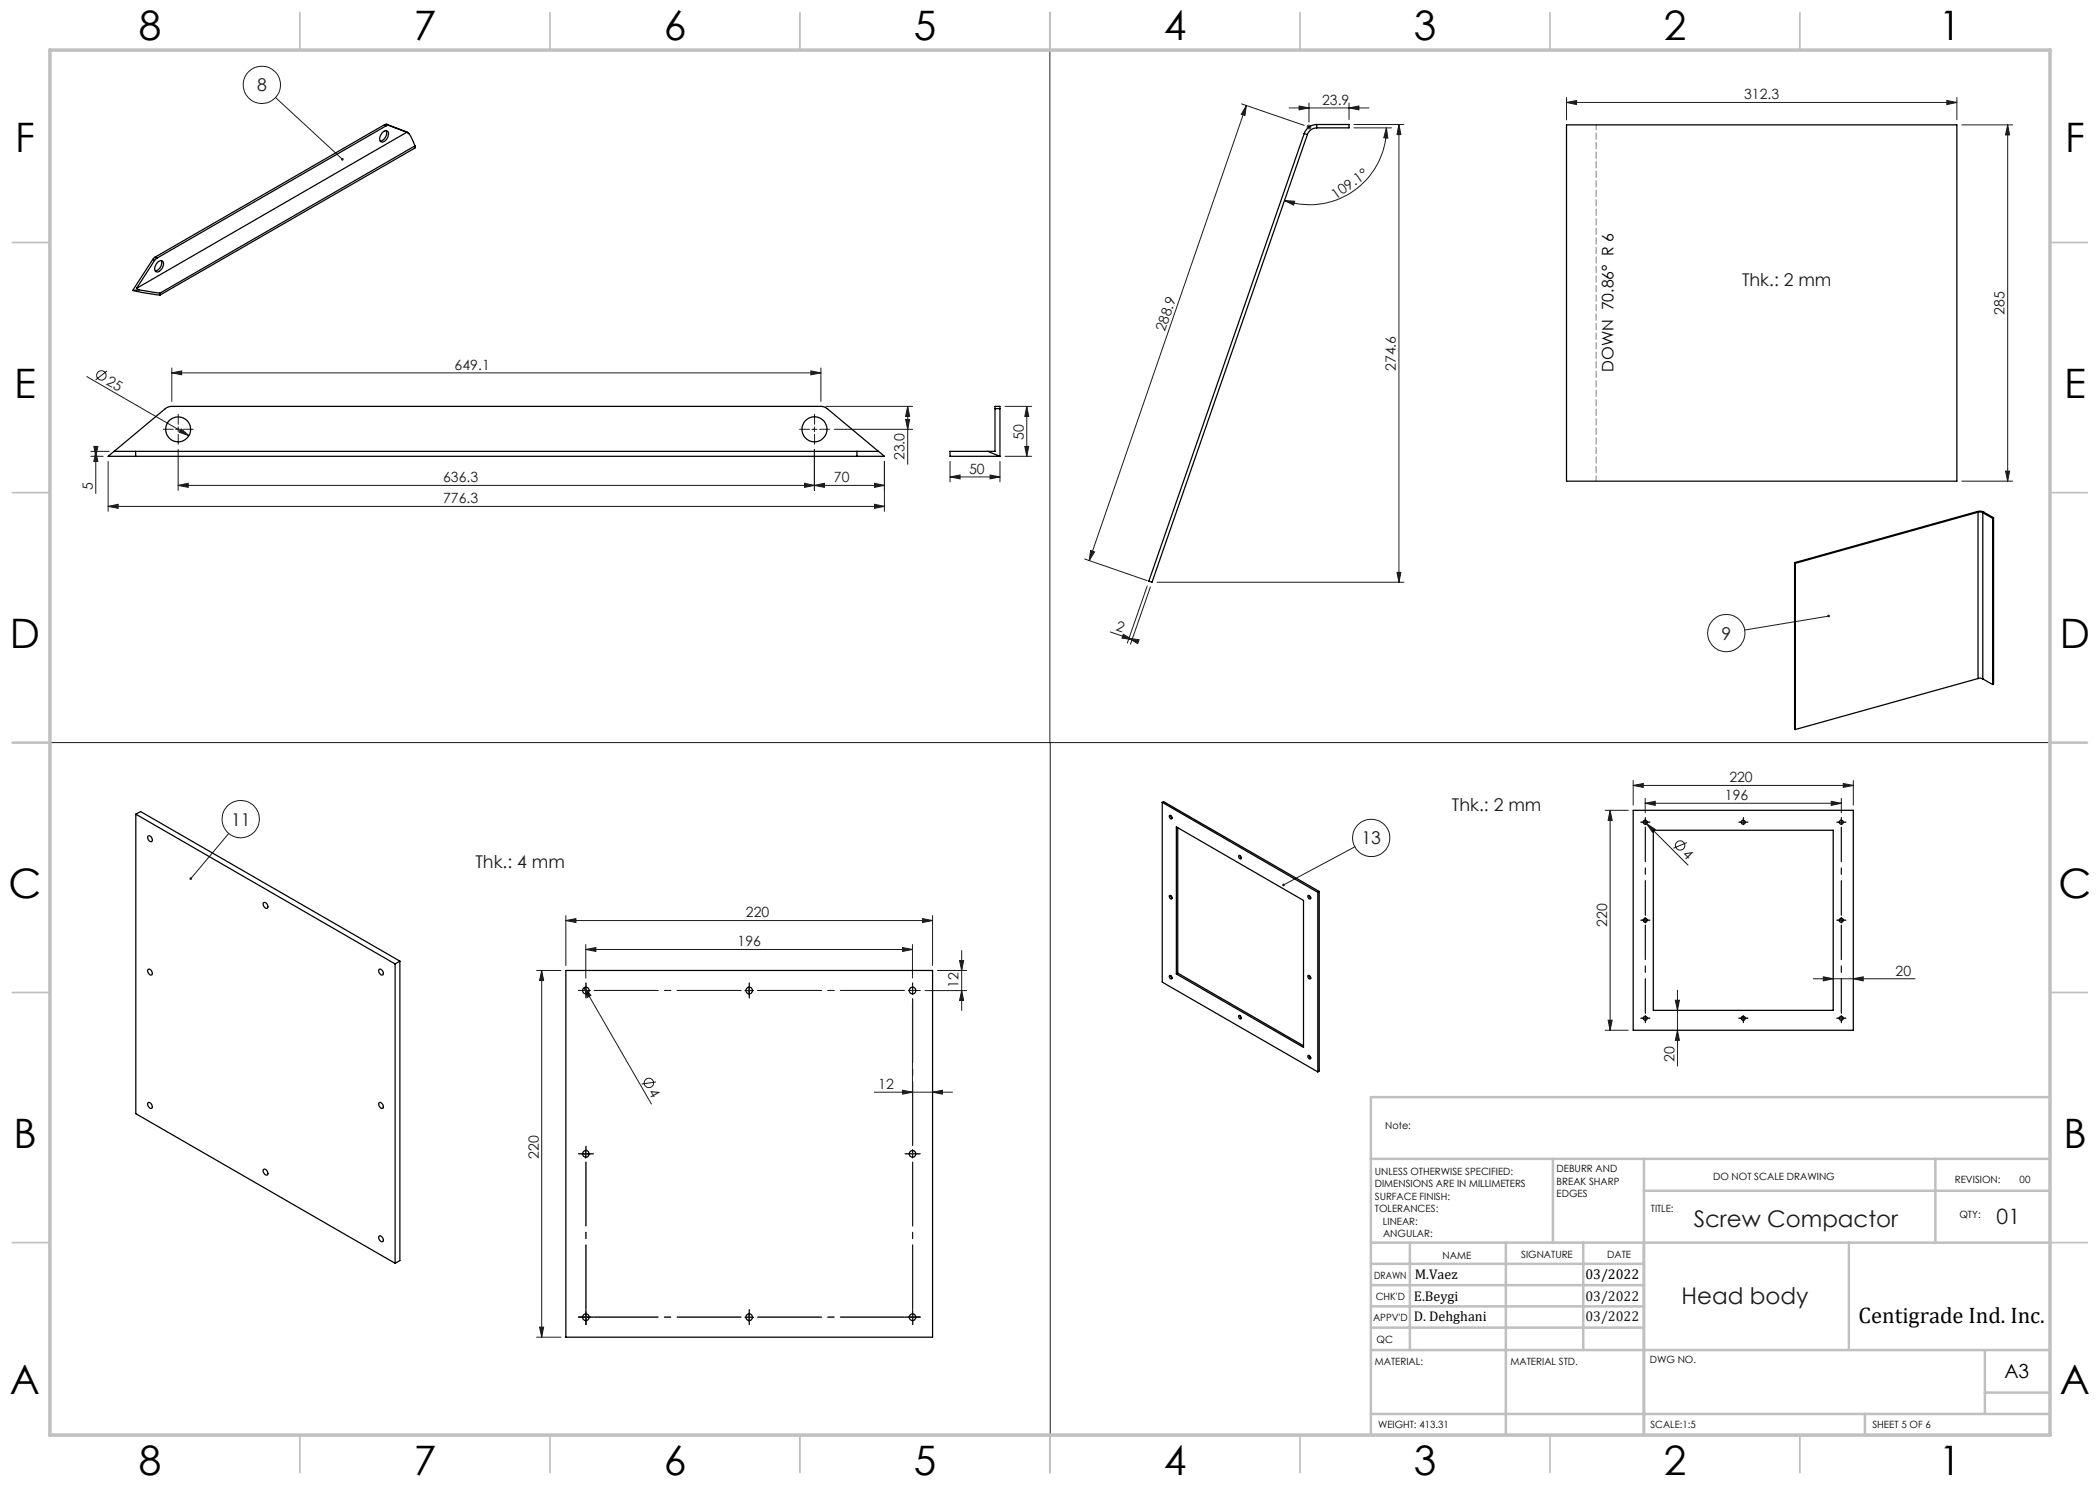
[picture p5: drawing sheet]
<svg xmlns="http://www.w3.org/2000/svg" width="420mm" height="297mm" viewBox="0 0 420 297" stroke-linecap="round" stroke-linejoin="round" font-family="sans-serif">
<g fill="none" stroke="#191924" stroke-width=".2">
<path d="M55.1 19.5l13.4 12.4M210 10v138.5M313.3 19.5v4.5M391.4 19.5v4.5M248.3 20.8l12.5 4.3M249.3 21.1l-.3 2-.8-.2zM249.3 21.1l-31.5 91M257.8 21.6h16M259.8 21.2l2 .4-2 .4zM261.3 25.4h1M261.4 25l.7 .7M261.8 20.6v3.8"/>
<path d="M261.8 24.9v1M262.1 25l-.7 .7M269.8 21.6l2-.4v.8zM269.8 20.6v3.3M270.8 24.9h10M270.8 25.6h7.5M277.3 25.6l.3 2-.8-.1zM277.3 25.6a15.4 15.4 0 0 1-20.4 14.5M279.8 24.9l.4 2h-.8zM279.8 24.9v91.5M313.3 20.5l2-.4v.8zM313.3 20.5h78.1"/>
<path d="M389.4 20.1l2 .4-2 .4zM392.4 25h10.1M401.5 25l.4 2h-.8zM401.5 25v71.2M256.9 40.1l2 .1-.2 .8zM17.4 75.3l20.4 11.8M21.4 74.2l-2.3 1.8M34.4 74.6l1.9-.4v.8zM34.4 73.6v6.7M34.4 74.6h129.8M162.2 74.2l2 .4-2 .4zM164.2 73.6v6.7"/>
<path d="M18.2 91.3h2.4M18.2 90.3h3.6M18.8 89.3h.8l-.4 2zM19.2 90.3l.4 2h-.8zM19.2 90.3v8.4M21.6 92.3v10M35.1 85.9h1M35.6 97.1l2-.4v.8zM35.6 89.9v8.2M35.6 97.1h141.3M35.6 85.4v1M36.3 85.8l1.5 1.3-1.9-.6z"/>
<path d="M160.9 96.7l2 .4-2 .4zM162.4 85.9h1M162.9 97.1l2-.4v.8zM162.9 85.4v1M162.9 89.9v8.2M165.2 81.3h17.3M166.9 85.9h15.6M174.9 96.7l2 .4-2 .4zM176.9 92.3v10M181.1 83.9h.8l-.4 2zM181.5 81.3l.4 2h-.8zM181.5 81.3v11.5"/>
<path d="M190 95.4l2-.4v.8zM190 92.3v4.1M190 95.4h10M198 95l2 .4-2 .4zM200 92.3v4.1M201 81.3h5.3M201 91.3h5.3M205 89.3h.7l-.3 2zM205.4 81.3l.3 2h-.7zM205.4 81.3v10M392.4 96.2h10.1M401.1 94.2h.8l-.4 2z"/>
<path d="M21.6 101.3l2-.4v.8zM21.6 101.3h155.3M174.9 100.9l2 .4-2 .4zM216.9 111.8l12.5 4.3M218.1 110.1l.8 .3-1.1 1.7zM229.4 117.2l-3.9 11.4M230.1 117.4l-4 11.4M231.4 116.4h49.4M279.4 114.5h.8l-.4 1.9zM222.1 126.4l3.7 1.3M224.6 126.9l1.8 1-2-.3zM225.8 127.7l2 .2-.3 .8z"/>
<path d="M225.8 127.7l.6 .2M365.7 123.2l-16.8 2.8M10 148.5h400M210 148.5v138.3M326.6 157.1l2-.4v.8zM326.6 156.1v4.9M326.6 157.1h44.1M329 159.7v2.9M368.3 159.7v2.9M368.7 156.7l2 .4-2 .4zM370.7 156.1v4.9M45.8 166.7l-7.6 9"/>
<path d="M271 169.4l-14.3 7.6M321 162.1h4.6M322 162.1l.4 2h-.8zM322 162.1v44M328.8 164.2l.5 .5M329 160.7l2-.4v.8zM329 160.7h39.3M329.3 164.7l1.7 1.2-.5 .5zM329.3 164.7l8.3 8.3M337.4 168.5l-2.7 1.1M366.3 160.3l2 .4-2 .4zM107.3 194.1h4.9"/>
<path d="M108.3 194.1l.4 2h-.8zM108.3 194.1v73.3M113.2 184.1l2-.4v.8zM113.2 183.1v10M113.2 184.1h73.3M116.8 197.5l13.5 23.3M116.8 197.5l1.4 1.6-.7 .4zM117.2 189.9l2-.4v.8zM117.2 188.9v6.7M117.2 189.9h65.3M149 198.1h1.7M149.8 197.3v1.6"/>
<path d="M180.5 189.5l2 .4-2 .4zM182.5 188.9v6.7M184.5 183.7l2 .4-2 .4zM185 198.1h8.3M186.5 183.1v10M187.5 194.1h5.8M191.9 192.1h.8l-.4 2zM192.3 198.1l.4 2h-.8zM192.3 190.1v12M328.5 184h1.1M329 183.5v1.1M335.5 198v15.2"/>
<path d="M362.7 195.8h20.3M364.7 195.4l1.9 .4-1.9 .4zM367.7 184h1.1M368.3 183.5v1.1M370.7 195.8l1.9-.4v.8zM131.2 216.4l-2.9 .4M174.9 218.4h15.6M180.5 218l2 .4-2 .4zM182.5 200.6v18.8M186.5 218.4l2-.4v.8zM321 206.1h4.6M321.6 204h.8l-.4 2.1z"/>
<path d="M335.1 200.1h.8l-.4 2zM335.5 206.1l.4 2h-.8zM348.2 203.7h.9M348.7 203.2v.9M116.3 230.8h1.7M117.2 229.9v1.7M107.3 267.4h4.9M107.9 265.4h.8l-.4 2zM149 263.5h1.7M149.8 262.6v1.7"/>
<circle cx="52.4" cy="17" r="3.7"/>
<circle cx="20.3" cy="75.1" r=".94"/>
<circle cx="345.3" cy="126.6" r="3.7"/>
<circle cx="48.2" cy="163.8" r="3.7"/>
<circle cx="274.3" cy="167.6" r="3.7"/>
<circle cx="336" cy="169.1" r=".94"/>
<circle cx="129.8" cy="216.6" r=".95"/>
</g>
<g fill="none" stroke="#191924" stroke-width=".2" stroke-dasharray="15.2 1.3 1.3 1.3">
<path d="M34.6 85.9h-2M35.6 84.9v-2M35.6 86.9v2M36.6 85.9h2M161.9 85.9h-2M162.9 84.9v-2M162.9 86.9v2M163.9 85.9h2M328.6 164.4h-.4M329.1 164.4v-.5M329.1 164.4h-.5M329.1 164.4v.5"/>
<path d="M329.1 164.4h.5M329.1 163.9v-.4M329.6 164.4h.4M348.2 164.4h-.4M348.7 164.4v-.5M348.7 164.4h-.5M348.7 164.4v.5M348.7 164.4h.5M348.7 163.9v-.4M349.2 164.4h.4M367.8 164.4h-.4M368.3 164.4v-.5"/>
<path d="M368.3 164.4h-.5M368.3 164.4v.5M368.3 164.4h.5M368.3 163.9v-.4M368.8 164.4h.4M116.4 198.1h-.7M117.2 198.1v-.8M117.2 198.1h-.8M117.2 198.1v.8M117.2 198.1h.8M117.2 197.3v-.7M117.2 198.9v.7"/>
<path d="M149.9 197.3v-.7M149.9 198.9v.7M182.5 198.1v-.8M182.5 198.1h-.8M182.5 198.1v.8M182.5 198.1h.9M182.5 197.3v-.7M183.4 198.1h.6M328.6 184h-.4M329.6 184h.4M367.8 184h-.4M368.8 184h.4"/>
<path d="M328.6 203.6h-.4M329.1 203.6v-.5M329.1 203.6h-.5M329.1 203.6v.5M329.1 203.6h.5M329.1 204.1v.4M329.6 203.6h.4M348.2 203.6h-.4M348.7 204.1v.4M349.2 203.6h.4M367.8 203.6h-.4M368.3 203.6v-.5"/>
<path d="M368.3 203.6h-.5M368.3 203.6v.5M368.3 203.6h.5M368.3 204.1v.4M368.8 203.6h.4M116.4 230.8h-.7M117.2 229.9v-.6M118 230.8h.7M181.7 230.8h-.7M182.5 230.8v-.9M182.5 230.8h-.8M182.5 230.8v.8"/>
<path d="M182.5 230.8h.9M183.4 230.8h.6M116.4 263.4h-.7M117.2 263.4v-.8M117.2 263.4h-.8M117.2 263.4v.9M117.2 263.4h.8M117.2 264.3v.6M117.2 262.6v-.7M118 263.4h.7M149.9 262.6v-.7M149.9 264.3v.6"/>
<path d="M181.7 263.4h-.7M182.5 263.4v-.8M182.5 263.4h-.8M182.5 263.4v.9M182.5 263.4h.9M182.5 262.6v-.7M182.5 264.3v.6M183.4 263.4h.6"/>
</g>
<path d="M329.1 183v-17.6M368.3 183v-17.6M329.1 202.6v-17.6M368.3 202.6v-17.6" fill="none" stroke="#191924" stroke-width=".2" stroke-dasharray="15.2 1.3 1.3 1.3" stroke-dashoffset="8.3"/>
<path d="M118.9 198.1h29.3M151.5 198.1h29.4M182.5 229.1v-29.3M117.2 261.8v-29.4M118.9 263.4h29.3M151.5 263.4h29.4M182.5 261.8v-29.4" fill="none" stroke="#191924" stroke-width=".2" stroke-dasharray="15.2 1.3 1.3 1.3" stroke-dashoffset="2.5"/>
<path d="M319.2 96.2v-71.3" fill="none" stroke="#808080" stroke-width=".2" stroke-dasharray="1.3 .6" stroke-dashoffset=".3"/>
<g fill="none" stroke="#c0c0c0" stroke-width=".35">
<path d="M60 2.5v7.5M110 2.5v7.5M160 2.5v7.5M210 2.5v7.5M260 2.5v7.5M310 2.5v7.5M360 2.5v7.5M2.5 48.5h7.5M410 48.5h7.5M2.5 98.5h7.5M410 98.5h7.5M2.5 148.5h7.5"/>
<path d="M410 148.5h7.5M2.5 198.5h7.5M410 198.5h7.5M2.5 248.5h7.5M410 248.5h7.5M60 287v7.5M110 287v7.5M160 287v7.5M210 287v7.5M260 287v7.5M310 287v7.5M360 287v7.5"/>
</g>
<g fill="none" stroke="#c0c0c0" stroke-width=".5">
<path d="M410 219.4h-135.8v67.4M274.2 231.8h135.8M310.6 231.8v16.7M328.8 231.8v55.2M328.8 238.2h81.2M387.1 231.8v16.7M274.2 248.5h135.8M274.2 257h54.6M274.2 252.8h54.6M282 248.5v21.5M301.2 248.5v38.3M316.7 248.5v21.5"/>
<path d="M369.8 248.5v21.5M274.2 265.5h54.6M274.2 261.3h54.6M274.2 270h135.8M397 270v12.8M397 278.5h13M274.2 282.8h135.8M373 282.8v4.2"/>
</g>
<path d="M10 10h400v277h-400z" fill="none" stroke="#c0c0c0" stroke-width=".7"/>
<g fill="#191924">
<path d="M36.3 85.8l1.5 1.3-1.9-.6z"/>
<path d="M116.8 197.5l1.4 1.6-.7 .4z"/>
<path d="M329.3 164.7l1.7 1.2-.5 .5z"/>
<path d="M365.6 123a.26 .26 0 0 0 0 .4 .26 .26 0 0 0 .4-.2h-.3l.3-.1zM37.9 175.6l.1 .3 .2-.2-.2 .2a.27 .27 0 0 0 .4 0 .27 .27 0 0 0-.1-.4 .27 .27 0 0 0-.4 .1zM256.5 176.8v.3l.2-.1-.2 .1a.27 .27 0 0 0 .4 .1 .27 .27 0 0 0 0-.4 .27 .27 0 0 0-.4 0zM68.3 31.7a.26 .26 0 0 0 0 .3 .26 .26 0 0 0 .4 0l-.2-.1 .2 .1a.26 .26 0 0 0-.1-.3 .26 .26 0 0 0-.3 0z"/>
<path d="M259.8 21.2l2 .4-2 .4zM269.8 21.6l2-.4v.8z"/>
<path d="M249.3 21.1l-.3 2-.8-.2zM218.1 110.1l.8 .3-1.1 1.7z"/>
<path d="M224.6 126.9l1.8 1-2-.3zM225.8 127.7l2 .2-.3 .8z"/>
<path d="M389.4 20.1l2 .4-2 .4zM313.3 20.5l2-.4v.8zM184.5 183.7l2 .4-2 .4zM113.2 184.1l2-.4v.8zM368.7 156.7l2 .4-2 .4zM326.6 157.1l2-.4v.8z"/>
<path d="M117.2 189.9l2-.4v.8zM180.5 189.5l2 .4-2 .4zM180.5 218l2 .4-2 .4zM186.5 218.4l2-.4v.8zM329 160.7l2-.4v.8zM366.3 160.3l2 .4-2 .4zM364.7 195.4l1.9 .4-1.9 .4zM370.7 195.8l1.9-.4v.8zM21.6 101.3l2-.4v.8zM174.9 100.9l2 .4-2 .4zM34.4 74.6l1.9-.4v.8zM162.2 74.2l2 .4-2 .4zM35.6 97.1l2-.4v.8zM160.9 96.7l2 .4-2 .4zM162.9 97.1l2-.4v.8zM174.9 96.7l2 .4-2 .4z"/>
<path d="M256.9 40.1l2 .1-.2 .8zM277.3 25.6l.3 2-.8-.1z"/>
<path d="M192.3 198.1l.4 2h-.8zM191.9 192.1h.8l-.4 2zM181.1 83.9h.8l-.4 2zM181.5 81.3l.4 2h-.8zM205 89.3h.7l-.3 2zM205.4 81.3l.3 2h-.7z"/>
<path d="M401.5 25l.4 2h-.8zM401.1 94.2h.8l-.4 2zM108.3 194.1l.4 2h-.8zM107.9 265.4h.8l-.4 2zM322 162.1l.4 2h-.8zM321.6 204h.8l-.4 2.1zM335.1 200.1h.8l-.4 2zM335.5 206.1l.4 2h-.8zM279.8 24.9l.4 2h-.8zM279.4 114.5h.8l-.4 1.9zM19.2 90.3l.4 2h-.8zM18.8 89.3h.8l-.4 2z"/>
<path d="M190 95.4l2-.4v.8zM198 95l2 .4-2 .4z"/>
</g>
<g fill="none" stroke="#000" stroke-width=".25">
<path d="M76.7 26.3a.62 .62 0 0 1 .8-.1 .62 .62 0 0 1 .1 .9 1.33 1.33 0 0 1-1.4 1.3 1.4 1.4 0 0 1 .5-2.1zM76.9 24.9l.4 .2M76.9 24.9l-45.9 26.5M77.2 26.1a1.61 1.61 0 0 1-1.1 2.1M77.3 25.1l-45.9 26.5M77.4 24.9h-.5M77.4 24.9l4 1.5 .4 .4M77.4 24.9l.3 .2M77.7 25.1h-.4M77.7 25.1l3.7 1.4M81.4 26.5l.4 .3M81.4 26.5l-54.1 31.2"/>
<path d="M81.8 26.8l1.2 2.4M83 29.2l-51 29.4M83 29.2v.4l-51 29.4M260.8 26.7l.7 .2M260.8 26.7l-31 89.5 .6 .2 31.1-89.5M263.3 25.6a2 2 0 0 0-1.8 1.3M263.3 24.9a2.61 2.61 0 0 0-2.5 1.8M263.3 24.9v.7M263.3 24.9h6.5v.7h-6.5M313.3 25h78.1v71.2h-78.1zM26.5 58.1l5.5 .9M27.3 57.7l.5 .3"/>
<path d="M27.8 58l-1.3 .1M27.8 58l4.2 .6M30.6 51.9l-4.1 6.2M30.6 51.9l.3 .2M30.9 52.1l-3.6 5.6M31 51.4l-.4 .5M31 51.4l.4 .2M31.4 51.6l-.5 .5M31.5 52.5a.67 .67 0 0 1 .9-.3 .67 .67 0 0 1 .2 1 1.29 1.29 0 0 1-1.4 1.1 1.35 1.35 0 0 1 .3-1.8zM32 58.6v.4M32.2 52.1a1.66 1.66 0 0 1-1.2 2.1M22.8 90.3l-1.2 1h5.5"/>
<path d="M22.8 90.3h4.3M22.8 90.3l10.3-8.6 .6-.3 .5-.1h130.2l1.1 .4 10.2 8.6M27.1 90.3v1M27.1 91.3h144.3M27.1 90.3h144.3M171.4 90.3h4.3M171.4 90.3v1M175.7 90.3l1.2 1h-5.5M197.6 90.3h-7.6v1h10M197.6 90.3l2.4 1M199 81.7v-.4h1v.4M199 81.7v8.6h-1.4"/>
<path d="M199 81.7h1M200 81.7v9.6M358.9 112.5l.2 .2M358.9 112.5v33.3l.2 .1M359.1 112.7v33.2M395.5 102.3l.7-.1 .6 .2M395.5 102.3l-36.6 10.2M395.5 102.3l.1 .1M395.6 102.4h.6l.4 .1M395.6 102.4l-36.5 10.3M395.6 102.4v33.3M396.6 102.5v33.3"/>
<path d="M396.6 102.5l1.9 1.2M396.8 102.4l-.2 .1M396.8 102.4l1.9 1.1M398.5 103.7v33.2M398.7 103.5l-.2 .2M398.7 103.5v33.3l-.2 .1M395.6 135.7l.5-.1 .5 .2M395.6 135.7l-36.5 10.2M396.6 135.8l1.9 1.1M27.2 162.8l51.8 30M27.2 162.8l.9-.5 51.9 29.9M27.2 162.8v59.9l51.8 30"/>
<path d="M29.6 167.2a.66 .66 0 0 1 .8 .3 .66 .66 0 0 1-.1 .8 .82 .82 0 0 1-.7-1.1zM232.4 160.5v35.9l31.2 18M232.4 160.5l31.2 18M232.4 160.5l.3-.2 31.1 18M233.9 163.1a.38 .38 0 0 1 .4 .2 .38 .38 0 0 1-.1 .5l-.3-.3zM233.9 179.1a.37 .37 0 0 1 .4 .2 .37 .37 0 0 1-.1 .5l-.3-.2zM234.1 163.1l.3 .5M234.1 179.1l.3 .5M235.3 165.4l25.4 14.7v29.4l-25.4-14.7zM235.5 165.6v29M247.8 171.1a.38 .38 0 0 1 .4 .2 .38 .38 0 0 1-.1 .5l-.3-.2zM248 171.1l.3 .5"/>
<path d="M261.6 179.1a.37 .37 0 0 1 .5 .2 .37 .37 0 0 1-.2 .5l-.3-.3zM261.8 179.1l.3 .5M263.6 178.5v35.9M263.8 178.3l-.2 .2M263.8 178.3v35.9l-.2 .2M326.6 162.1h44.1v44h-44.1zM330.7 166h35.9v36.1h-35.9zM29.6 193.9a.67 .67 0 0 1 .7 .3 .67 .67 0 0 1 0 .8 .82 .82 0 0 1-.7-1.1zM52.7 180.6a.67 .67 0 0 1 .7 .3 .67 .67 0 0 1 0 .8 .87 .87 0 0 1-.7-1.1zM75.8 193.9a.66 .66 0 0 1 .7 .3 .66 .66 0 0 1-.1 .8 .88 .88 0 0 1-.6-1.1zM79 192.8v59.9M80 192.2l-1 .6"/>
<path d="M80 192.2v59.9l-1 .6M113.2 194.1h73.3v73.3h-73.3zM233.9 195.1a.39 .39 0 0 1 .4 .2 .39 .39 0 0 1-.1 .5 .51 .51 0 0 1-.3-.7zM234.1 195.1l.3 .5M235.5 194.6l-.2 .2M235.5 194.6l25.2 14.6M261.6 195.2a.35 .35 0 0 1 .5 .1 .35 .35 0 0 1-.2 .5l-.3-.4zM261.8 195.1l.3 .5M247.8 203.1a.38 .38 0 0 1 .4 .2 .38 .38 0 0 1-.1 .5l-.3-.2zM248 203.1l.3 .5M261.6 211.1a.37 .37 0 0 1 .5 .2 .37 .37 0 0 1-.2 .5l-.3-.3zM261.8 211.1l.3 .5"/>
<path d="M29.6 220.6a.67 .67 0 0 1 .7 .3 .67 .67 0 0 1 0 .8 .82 .82 0 0 1-.7-1.1zM52.7 233.9a.68 .68 0 0 1 .7 .3 .68 .68 0 0 1 0 .8 .87 .87 0 0 1-.7-1.1zM75.8 220.6a.66 .66 0 0 1 .7 .3 .66 .66 0 0 1-.1 .8 .88 .88 0 0 1-.6-1.1zM75.8 247.3a.72 .72 0 0 1 .7 .2 .72 .72 0 0 1 .2 .7 .61 .61 0 0 1-.7 0 .61 .61 0 0 1-.3-.6z"/>
<circle cx="35.6" cy="85.9" r="2.5"/>
<circle cx="162.9" cy="85.9" r="2.5"/>
<circle cx="329.1" cy="164.4" r=".4"/>
<circle cx="348.6" cy="164.4" r=".4"/>
<circle cx="368.3" cy="164.4" r=".4"/>
<circle cx="117.2" cy="198.1" r=".67"/>
<circle cx="149.8" cy="198.1" r=".67"/>
<circle cx="182.5" cy="198.1" r=".67"/>
<circle cx="329.1" cy="184.1" r=".4"/>
<circle cx="368.3" cy="184.1" r=".4"/>
<circle cx="329.1" cy="203.7" r=".39"/>
<circle cx="348.6" cy="203.7" r=".39"/>
<circle cx="368.3" cy="203.7" r=".39"/>
<circle cx="117.2" cy="230.8" r=".67"/>
<circle cx="182.5" cy="230.8" r=".67"/>
<circle cx="117.2" cy="263.4" r=".67"/>
<circle cx="149.8" cy="263.4" r=".67"/>
<circle cx="182.5" cy="263.4" r=".67"/>
</g>
<g font-size="8.1">
<text x="27.8" y="8">8</text>
<text x="82.8" y="8">7</text>
<text x="132.8" y="8">6</text>
<text x="182.8" y="8">5</text>
<text x="232.8" y="8">4</text>
<text x="282.8" y="8">3</text>
<text x="332.8" y="8">2</text>
<text x="387.8" y="8">1</text>
<text x="3" y="30.4">F</text>
<text x="413" y="30.4">F</text>
<text x="2.8" y="79.6">E</text>
<text x="412.8" y="79.6">E</text>
<text x="2" y="129.6">D</text>
<text x="412" y="129.6">D</text>
<text x="1.7" y="179.6">C</text>
<text x="411.7" y="179.6">C</text>
<text x="2.7" y="229.6">B</text>
<text x="412.7" y="229.6">B</text>
<text x="2" y="278.9">A</text>
<text x="412" y="278.9">A</text>
<text x="27.8" y="295">8</text>
<text x="82.8" y="295">7</text>
<text x="132.8" y="295">6</text>
<text x="182.8" y="295">5</text>
<text x="232.8" y="295">4</text>
<text x="282.8" y="295">3</text>
<text x="332.8" y="295">2</text>
<text x="387.8" y="295">1</text>
</g>
<g font-size="4.6" fill="#191924">
<text x="338.7" y="245.3">Screw Compactor</text>
<text x="336.3" y="260.8">Head body</text>
</g>
<text font-size="4.5" x="371.7" y="264.6">Centigrade Ind. Inc.</text>
<text font-size="4.2" fill="#191924" x="399.3" y="244.8">01</text>
<text font-size="3.9" x="400.9" y="275.5">A3</text>
<g font-size="3.5" fill="#191924">
<text x="51.4" y="18.3">8</text>
<text x="348.4" y="57.2">Thk.: 2 mm</text>
<text x="344.3" y="127.9">9</text>
<text x="46.2" y="165.1">11</text>
<text x="290.4" y="162.1">Thk.: 2 mm</text>
<text x="95.1" y="173.6">Thk.: 4 mm</text>
<text x="272.3" y="168.9">13</text>
</g>
<text font-size="3.2" x="322.7" y="74.3" transform="rotate(-90 322.7 74.3)">DOWN 70.86° R 6</text>
<g font-size="2.8" fill="#191924">
<text x="264.4" y="21">23.9</text>
<text x="348.8" y="19.9">312.3</text>
<text x="267.2" y="40" transform="rotate(-35 267.2 40)">109.1°</text>
<text x="400.9" y="62.9" transform="rotate(-90 400.9 62.9)">285</text>
<text x="233" y="66.4" transform="rotate(-71 233 66.4)">288.9</text>
<text x="21.1" y="76.8" transform="rotate(30 21.1 76.8)">25</text>
<text x="90.9" y="73.9">649.1</text>
<text x="279.2" y="74.2" transform="rotate(-90 279.2 74.2)">274.6</text>
<text x="204.8" y="87.9" transform="rotate(-90 204.8 87.9)">50</text>
<text x="180.9" y="92" transform="rotate(-90 180.9 92)">23.0</text>
<text x="193.8" y="94.8">50</text>
<text x="18.6" y="97.9" transform="rotate(-90 18.6 97.9)">5</text>
<text x="88.6" y="100.6">776.3</text>
<text x="88.6" y="96.4">636.3</text>
<text x="166.8" y="96.4">70</text>
<text x="223" y="126.1" transform="rotate(19 223 126.1)">2</text>
<text x="345" y="160">196</text>
<text x="345.9" y="156.5">220</text>
<text x="336.4" y="170.9" transform="rotate(45 336.4 170.9)">4</text>
<text x="149.2" y="183.5">220</text>
<text x="321.4" y="185.3" transform="rotate(-90 321.4 185.3)">220</text>
<text x="147.5" y="189.3">196</text>
<text x="191.7" y="197.6" transform="rotate(-90 191.7 197.6)">12</text>
<text x="379.1" y="195.1">20</text>
<text x="334.9" y="212.4" transform="rotate(-90 334.9 212.4)">20</text>
<text x="129.6" y="218.5" transform="rotate(60 129.6 218.5)">4</text>
<text x="175.7" y="217.8">12</text>
<text x="107.7" y="231.8" transform="rotate(-90 107.7 231.8)">220</text>
<text x="317.1" y="260.1">03/2022</text>
<text x="317.1" y="264.2">03/2022</text>
</g>
<g font-size="2.8">
<text x="282.9" y="255.9">M.Vaez</text>
<text x="317.1" y="255.9">03/2022</text>
<text x="282.8" y="260.1">E.Beygi</text>
<text x="282.8" y="264.2">D. Dehghani</text>
</g>
<g font-size="2">
<text x="277" y="225.8">Note:</text>
<text x="275" y="234.9">UNLESS OTHERWISE SPECIFIED:</text>
<text x="275" y="237.4">DIMENSIONS ARE IN MILLIMETERS</text>
<text x="275" y="239.9">SURFACE FINISH:</text>
<text x="311.3" y="234.5">DEBURR AND</text>
<text x="311.3" y="237">BREAK SHARP</text>
<text x="311.3" y="239.5">EDGES</text>
<text x="342.6" y="236">DO NOT SCALE DRAWING</text>
<text x="391" y="236.6">REVISION:</text>
<text x="403.9" y="236.6">00</text>
<text x="275" y="242.4">TOLERANCES:</text>
<text x="276.6" y="244.9">LINEAR:</text>
<text x="330.2" y="242.4">TITLE:</text>
<text x="391.9" y="243.7">QTY:</text>
<text x="276.6" y="247.4">ANGULAR:</text>
<text x="288.5" y="251.7">NAME</text>
<text x="304.2" y="251.7">SIGNATURE</text>
<text x="321.4" y="251.7">DATE</text>
<text x="274.8" y="255.9">DRAWN</text>
<text x="275.1" y="260.1">CHK'D</text>
<text x="274.6" y="264.2">APPV'D</text>
<text x="275.3" y="268.5">QC</text>
<text x="275" y="273">MATERIAL:</text>
<text x="302.1" y="273">MATERIAL STD.</text>
<text x="330" y="272.5">DWG NO.</text>
<text x="275.6" y="285.6">WEIGHT: 413.31</text>
<text x="330.1" y="285.6">SCALE:1:5</text>
<text x="374.5" y="285.6">SHEET 5 OF 6</text>
</g>
</svg>
